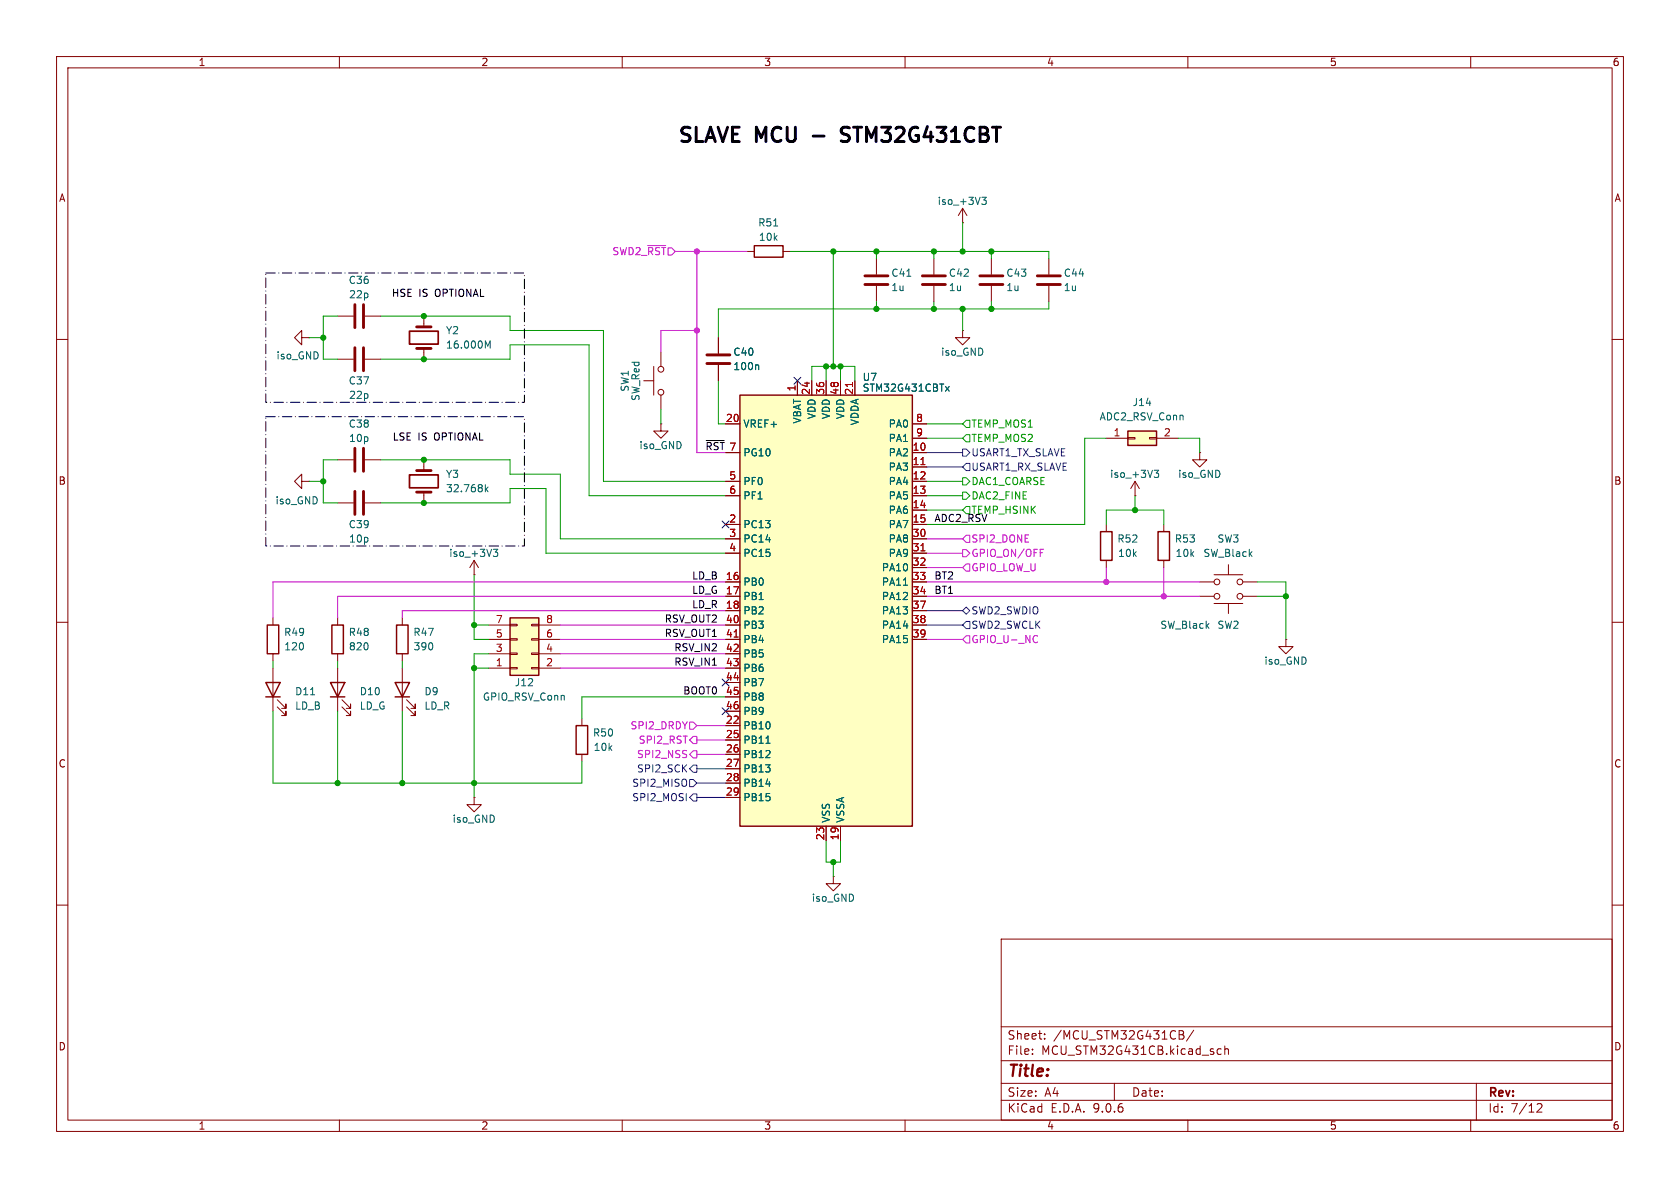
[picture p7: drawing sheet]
<svg xmlns="http://www.w3.org/2000/svg" width="297mm" height="210mm" viewBox="0 0 297 210" stroke-linecap="round" stroke-linejoin="round" font-family="sans-serif">
<g fill="none" stroke="#840000" stroke-width=".18">
<path d="M10 10h277v190h-277zM12 12h273v186h-273zM60 10v2M110 10v2M160 10v2M210 10v2M260 10v2M10 60h2M285 60h2M10 110h2M285 110h2M10 160h2"/>
<path d="M177 166h108v32h-108zM285 160h2M60 198v2M110 198v2M160 198v2M177 194.5h108M177 191.5h108M177 187.5h108M177 181.5h108M182.5 186.3v.1M182.5 185.5v.1M184.7 183.6v.1"/>
<path d="M184.7 182.8v.1M197 191.5v3M208.5 182.2h.5l.2 .1v.3l-.2 .3M208.5 182.9h.5M209 182.9a.4 .4 0 0 1 .3 .4 .4 .4 0 0 1-.3 .4h-.5M210 198v2M211 182.1l-1.3 2M215.2 186.1l.3 .3 .4-.1M215.9 185.5l-.4-.1-.3 .3M216.5 185.5l.2-.1 .4 .1 .1 .9M216.5 184.9v1.5M260 198v2"/>
<path d="M261 191.5v6.5M271.7 195.2l.6-.1 .2 .1 .1 .3-.9 1.1h.9"/>
</g>
<path d="M130.8 69.9h30.5v76.2h-30.5z" fill="#ffffc2"/>
<path d="M130.8 69.9h30.5v76.2h-30.5zM47 120.7h2.5l-1.2 2.5zM47 123.2h2.5" fill="none" stroke="#840000" stroke-width=".25"/>
<g fill="none" stroke="#840000" stroke-width=".18">
<path d="M53.3 59.7v-1.3l-1.2 1.3 1.2 1.3v-1.3h1.3M54.6 59.7h.1M59.7 55.9h2.8M64.5 55.9h2.8M74.9 55.9v1.9M154.9 45.7v2.8M154.9 50.5v2.8M175.3 45.7v2.8M175.3 50.5v2.8M59.7 63.5h2.8M64.5 63.5h2.8M74.9 61.6v1.9"/>
<path d="M128.3 74.9h2.5M141 67.3v2.6M143.5 67.3v2.6M146 67.3v2.6M148.6 67.3v2.6M151.1 67.3v2.6M161.3 74.9h2.5M161.3 77.5h2.5M53.3 85.1v-1.3l-1.2 1.3 1.2 1.3v-1.3h1.3M54.6 85.1h.1M59.7 81.3h2.8M64.5 81.3h2.8"/>
<path d="M74.9 81.3v1.9M74.9 87v1.9M128.3 85.1h2.5M128.3 87.6h2.5M128.3 92.7h2.5M128.3 95.3h2.5M128.3 97.8h2.5M161.3 85.1h2.5M161.3 87.6h2.5M161.3 92.7h2.5M161.3 95.3h2.5M161.3 97.8h2.5"/>
<path d="M161.3 80h2.5M161.3 82.6h2.5M161.3 90.2h2.5M48.3 118.1v7.6M128.3 102.9h2.5M128.3 105.4h2.5M128.3 108h2.5M128.3 110.5h2.5M128.3 113h2.5M128.3 115.6h2.5M128.3 118.1h2.5M161.3 102.9h2.5"/>
<path d="M161.3 105.4h2.5M161.3 108h2.5M161.3 110.5h2.5M161.3 113h2.5M161.3 100.3h2.5M212.1 105.4h2.5M214.6 106.7h5.1M217.2 106.7v1.8M219.7 105.4h2.5M49 125l1.5 1.5v-.8v.8h-.7M49 123.7l1.5 1.5v-.7v.7h-.7M128.3 120.7h2.5"/>
<path d="M128.3 123.2h2.5M128.3 125.7h2.5M128.3 128.3h2.5M128.3 130.8h2.5M128.3 133.4h2.5M128.3 135.9h2.5M128.3 138.4h2.5M128.3 141h2.5M146 146.1v2.5M148.6 146.1v2.5"/>
<circle cx="215.1" cy="105.4" r=".51"/>
<circle cx="219.2" cy="105.4" r=".51"/>
</g>
<path d="M150.7 67.6v.7M162.8 82.1h.7M162.8 97.4h.7M129.8 112.6h.7" fill="none" stroke="#a90000" stroke-width=".18"/>
<path d="M160.3 48.8h.7M85.8 60.3l.4 .9 .5-.9v1.2M167.1 68.3l.7 .9M167.8 68.3l-.7 .9M85.8 85.7v1.2M85.9 86.5l.4 .4M86.3 86.1l-.5 .5M159.7 103.4h.7M54.9 122.8h.7M135.4 131.4h.7" fill="none" stroke="#006464" stroke-width=".18"/>
<g fill="none" stroke="#840000" stroke-width=".51">
<path d="M62.7 53.8v4.1M64.3 53.8v4.1M73.7 57.8h2.5M152.9 48.8h4.1M152.9 50.3h4.1M173.2 48.8h4.1M173.2 50.3h4.1M62.7 61.5v4M62.7 79.2v4.1M64.3 61.5v4M64.3 79.2v4.1M73.7 61.6h2.5"/>
<path d="M73.7 87h2.5M73.7 83.2h2.5"/>
</g>
<path d="M72.4 58.5h5.1v2.3h-5.1zM72.4 83.9h5.1v2.3h-5.1z" fill="none" stroke="#840000" stroke-width=".3"/>
<path d="M90.2 109.2h5v10.2h-5z" fill="#ffffc2"/>
<path d="M133.3 43.4h5.1v2.1h-5.1zM194.6 94h2v5.1h-2zM204.7 94h2.1v5.1h-2.1zM47.2 110.5h2.1v5.1h-2.1zM58.7 110.5h2v5.1h-2zM70.1 110.5h2v5.1h-2zM90.2 109.2h5v10.2h-5zM58.4 120.7h2.6l-1.3 2.5zM58.4 123.2h2.6M69.8 120.7h2.6l-1.3 2.5zM69.8 123.2h2.6M101.9 128.3h2v5.1h-2z" fill="none" stroke="#840000" stroke-width=".25"/>
<g fill="none" stroke="#840000" stroke-width=".18">
<path d="M170.2 39.4h.1M170.2 36.8l-.8 1.3M170.2 36.8l.7 1.3M170.2 36.8v2.6M127 59.7v2.8M132.1 44.5h1.2M138.4 44.5h1.3M165.1 45.7v2.8M165.1 50.5v2.8M170.2 58.4v1.3h1.2l-1.2 1.3-1.3-1.3h1.3M170.2 58.4h.1M185.4 45.7v2.8"/>
<path d="M185.4 50.5v2.8M113.8 67.3h1.8M115.6 64.8v5.1M116.8 74.9v1.3h1.3l-1.3 1.3-1.2-1.3h1.2M116.8 74.9h.1M116.8 62.2v2.6M116.8 69.9v2.5M127 64.5v2.8M59.7 88.9h2.8M64.5 88.9h2.8M83.8 99.1l-.7 1.2M83.8 99.1l.8 1.2"/>
<path d="M83.8 99.1v2.5M195.6 92.7v1.3M195.6 99.1v1.2M200.7 87.6h.1M200.7 85.1l-.8 1.3M200.7 85.1l.7 1.3M200.7 85.1v2.5M205.7 92.7v1.3M205.7 99.1v1.2M212.1 80v1.3h1.3l-1.3 1.3-1.3-1.3h1.3M212.1 80h.1M217.2 99.8v1.8"/>
<path d="M48.3 109.2v1.3M48.3 115.6v1.2M59.7 109.2v1.3M59.7 115.6v1.2M59.7 118.1v7.6M71.1 109.2v1.3M71.1 115.6v1.2M71.1 118.1v7.6M83.8 101.6h.1M86.4 118.1h3.8M86.4 115.6h3.8M86.4 113h3.8"/>
<path d="M86.4 110.5h3.8M90.2 118h1.2v.2h-1.2zM90.2 115.4h1.2v.3h-1.2zM90.2 112.9h1.2v.3h-1.2zM90.2 110.4h1.2v.2h-1.2zM94 118h1.2v.2h-1.2zM94 115.4h1.2v.3h-1.2zM94 112.9h1.2v.3h-1.2zM94 110.4h1.2v.2h-1.2zM95.2 118.1h3.9M95.2 115.6h3.9M95.2 113h3.9"/>
<path d="M95.2 110.5h3.9M212.1 102.9h2.5M214.6 101.6h5.1M219.7 102.9h2.5M227.3 113v1.3h1.3l-1.3 1.3-1.2-1.3h1.2M227.3 113h.1M60.5 125l1.5 1.5v-.8v.8h-.8M60.5 123.7l1.5 1.5v-.7v.7h-.8M71.9 125l1.5 1.5v-.8v.8h-.8M71.9 123.7l1.5 1.5v-.7v.7h-.8M102.9 127v1.3M102.9 133.4v1.2"/>
<path d="M83.8 141v1.2h1.3l-1.3 1.3-1.3-1.3h1.3M83.8 141h.1M147.3 154.9v1.3h1.3l-1.3 1.3-1.3-1.3h1.3M147.3 154.9h.1"/>
<circle cx="116.8" cy="65.3" r=".51"/>
<circle cx="116.8" cy="69.3" r=".51"/>
<circle cx="215.1" cy="102.9" r=".51"/>
<circle cx="219.2" cy="102.9" r=".51"/>
</g>
<path d="M163.1 48.8h4M163.1 50.3h4M183.4 48.8h4.1M183.4 50.3h4.1M125 62.7h4M125 64.3h4M62.7 86.9v4M64.3 86.9v4" fill="none" stroke="#840000" stroke-width=".51"/>
<path d="M136.8 39.9h.7M173.6 34.9h.8l-.5 .5 .4 .1v.5l-.2 .1h-.5M133.9 64.5l.2 .2v.6M87.2 97.1h.8l-.4 .5 .3 .1v.5l-.1 .2-.5-.1M204 83.1h.8l-.4 .5 .4 .1v.6l-.2 .1-.5-.1" fill="none" stroke="#006464" stroke-width=".18"/>
<path d="M199.4 76.2h5.1v2.5h-5.1z" fill="#ffffc2"/>
<path d="M199.4 76.2h5.1v2.5h-5.1z" fill="none" stroke="#840000" stroke-width=".25"/>
<g fill="none" stroke="#840000" stroke-width=".18">
<path d="M127 59.7v2.8M127 64.5v2.8M128.3 74.9h2.5M141 67.3v2.6M143.5 67.3v2.6M146 67.3v2.6M148.6 67.3v2.6M151.1 67.3v2.6M161.3 77.5h2.5M161.3 74.9h2.5M195.6 77.5h3.8M199.4 77.3h1.3v.3h-1.3z"/>
<path d="M203.2 77.3h1.3v.3h-1.3zM204.5 77.5h3.8M128.3 85.1h2.5M128.3 87.6h2.5M128.3 92.7h2.5M128.3 95.3h2.5M128.3 97.8h2.5M161.3 85.1h2.5M161.3 87.6h2.5M161.3 92.7h2.5M161.3 95.3h2.5M161.3 97.8h2.5"/>
<path d="M161.3 80h2.5M161.3 82.6h2.5M161.3 90.2h2.5M128.3 102.9h2.5M128.3 105.4h2.5M128.3 108h2.5M128.3 110.5h2.5M128.3 113h2.5M128.3 115.6h2.5M128.3 118.1h2.5M161.3 102.9h2.5M161.3 105.4h2.5"/>
<path d="M161.3 108h2.5M161.3 110.5h2.5M161.3 113h2.5M161.3 100.3h2.5M128.3 120.7h2.5M128.3 123.2h2.5M128.3 125.7h2.5M128.3 128.3h2.5M128.3 130.8h2.5M128.3 133.4h2.5M128.3 135.9h2.5M128.3 138.4h2.5"/>
<path d="M128.3 141h2.5M146 146.1v2.5M148.6 146.1v2.5"/>
</g>
<g fill="none" stroke="#00f" stroke-width=".18">
<path d="M170.2 79.4h.6l.6 .6-.6 .6h-.6zM163.8 80h6.4M163.8 82.6h6.4M170.8 81.9h.6v1.3h-.6l-.6-.6zM163.8 108h6.4M163.8 110.5h6.4M170.2 108l.6-.7 .6 .7-.6 .6zM170.8 109.9h.6v1.2h-.6l-.6-.6zM121.9 137.8h.7l.6 .6-.6 .7h-.7zM122.6 135.3h.6v1.2h-.6l-.7-.6zM123.2 138.4h5.1M123.2 135.9h5.1"/>
<path d="M122.6 140.3h.6v1.3h-.6l-.7-.6zM123.2 141h5.1"/>
</g>
<g fill="none" stroke="#c200c2" stroke-width=".18">
<path d="M114.5 43.4h3.2M119.4 44.5h12.7M123.2 44.5v35.5h5.1M123.2 58.4h-6.4v3.8M163.8 97.8h6.4M163.8 95.3h6.4M170.2 97.2h.6l.6 .6-.6 .6h-.6zM170.8 99.7h.6v1.3h-.6l-.6-.7zM170.8 94.6h.6v1.3h-.6l-.6-.6zM183.9 97.7h.4M183.9 97.1h.6M99.1 110.5h29.2"/>
<path d="M99.1 113h29.2M99.1 115.6h29.2M99.1 118.1h29.2M128.3 102.9h-80v6.3M128.3 108h-57.2v1.2M128.3 105.4h-68.6v3.8M163.8 113h6.4M163.8 102.9h48.3M163.8 105.4h48.3M163.8 100.3h6.4M170.8 112.4h.6v1.3h-.6l-.6-.7zM182.9 112.4l.3-.1 .2 .2"/>
<path d="M183.4 113.5l-.2 .1-.3-.1M195.6 100.3v2.6M205.7 100.3v5.1M121.9 127.6h.7l.6 .7-.6 .6h-.7zM122.6 130.2h.6v1.2h-.6l-.7-.6zM122.6 132.7h.6v1.3h-.6l-.7-.6zM123.2 130.8h5.1M123.2 128.3h5.1M123.2 133.4h5.1"/>
</g>
<g fill="none" stroke="#009600" stroke-width=".18">
<path d="M170.2 39.4v5.1M54.6 59.7h2.5M59.7 55.9h-2.6v7.6h2.6M67.3 55.9h22.9v2.5h16.5v26.7h21.6M139.7 44.5h45.7v1.2M147.3 44.5v20.3M154.9 44.5v1.2M154.9 53.3v1.3M165.1 44.5v1.2M165.1 53.3v1.3M170.2 54.6v3.8M175.3 44.5v1.2"/>
<path d="M175.3 53.3v1.3M185.4 53.3v1.3h-58.4v5.1M67.3 63.5h22.9v-2.5h13.9v26.6h24.2M116.8 72.4v2.5M127 67.3v7.6h1.3M143.5 67.3v-2.5h7.6v2.5M146 64.8v2.5M148.6 64.8v2.5M163.8 77.5h6.4M163.8 74.9h6.4M170.8 74.3h.6v1.3h-.6l-.6-.7zM170.8 76.8h.6v1.3h-.6l-.6-.6z"/>
<path d="M195.6 77.5h-3.8v15.2h-28M208.3 77.5h3.8v2.5M54.6 85.1h2.5M59.7 81.3h-2.6v7.6h2.6M67.3 88.9h22.9v-2.5h6.3v11.4h31.8M67.3 81.3h22.9v2.5h8.9v11.5h29.2M163.8 85.1h6.4M163.8 90.2h6.4M163.8 87.6h6.4M170.2 84.5h.6l.6 .6-.6 .6h-.6zM170.2 87h.6l.6 .6-.6 .7h-.6zM170.8 89.5h.6v1.3h-.6l-.6-.6z"/>
<path d="M195.6 92.7v-2.5h10.1v2.5M200.7 87.6v2.6M48.3 116.8v1.3M59.7 116.8v1.3M71.1 116.8v1.3M83.8 101.6v11.4h2.6M83.8 110.5h2.6M83.8 118.1h2.6M86.4 115.6h-2.6v25.4M222.2 102.9h5.1v10.1M222.2 105.4h5.1M48.3 125.7v12.7h54.6v-3.8"/>
<path d="M59.7 125.7v12.7M71.1 125.7v12.7M128.3 123.2h-25.4v3.8M146 148.6v3.8h2.6v-3.8M147.3 152.4v2.5"/>
</g>
<path d="M124.8 77.9h3.2" fill="none" stroke="#0f0f0f" stroke-width=".18"/>
<path d="M140.4 66.7l1.2 1.2M141.6 66.7l-1.2 1.2M127.7 92.1l1.2 1.2M128.9 92.1l-1.2 1.2M127.7 125.1l1.2 1.2M127.7 120l1.2 1.3M128.9 125.1l-1.2 1.2M128.9 120l-1.2 1.3" fill="none" stroke="#000084" stroke-width=".18"/>
<path d="M143.8 24.1h1.9M148.7 24.9l1 .1M149.8 22.5h-.6a.62 .62 0 0 0-.5 .6 .62 .62 0 0 0 .5 .6l.5 .1" fill="none" stroke="#000" stroke-width=".51"/>
<path d="M47 48.3h45.7v22.8h-45.7zM47 73.7h45.7v22.8h-45.7z" fill="none" stroke="#000" stroke-width=".18" stroke-dasharray="1.7 .6 0 .6"/>
<path d="M133.9 64.5l.2 .2v.6M167.1 68.3l.7 .9M167.8 68.3l-.7 .9M159.7 103.4h.7M135.4 131.4h.7" fill="none" stroke="#006464" stroke-width=".18"/>
<path d="M150.7 67.6v.7M162.8 82.1h.7M162.8 97.4h.7M129.8 112.6h.7" fill="none" stroke="#a90000" stroke-width=".18"/>
<g fill="#009600" stroke="#009600" stroke-width=".18">
<circle cx="57.1" cy="85.1" r=".46"/>
<circle cx="57.1" cy="59.7" r=".46"/>
<circle cx="170.2" cy="44.5" r=".46"/>
<circle cx="154.9" cy="44.5" r=".46"/>
<circle cx="165.1" cy="44.5" r=".46"/>
<circle cx="175.3" cy="44.5" r=".46"/>
<circle cx="148.6" cy="64.8" r=".46"/>
<circle cx="147.3" cy="64.8" r=".46"/>
<circle cx="147.3" cy="44.5" r=".46"/>
<circle cx="74.9" cy="88.9" r=".46"/>
<circle cx="74.9" cy="81.3" r=".46"/>
<circle cx="83.8" cy="110.5" r=".46"/>
<circle cx="147.3" cy="152.4" r=".46"/>
<circle cx="154.9" cy="54.6" r=".46"/>
<circle cx="146" cy="64.8" r=".46"/>
<circle cx="175.3" cy="54.6" r=".46"/>
<circle cx="170.2" cy="54.6" r=".46"/>
<circle cx="165.1" cy="54.6" r=".46"/>
<circle cx="71.1" cy="138.4" r=".46"/>
<circle cx="59.7" cy="138.4" r=".46"/>
<circle cx="83.8" cy="118.1" r=".46"/>
<circle cx="83.8" cy="138.4" r=".46"/>
<circle cx="74.9" cy="55.9" r=".46"/>
<circle cx="74.9" cy="63.5" r=".46"/>
<circle cx="200.7" cy="90.2" r=".46"/>
<circle cx="227.3" cy="105.4" r=".46"/>
</g>
<g fill="#c200c2" stroke="#c200c2" stroke-width=".18">
<circle cx="123.2" cy="44.5" r=".46"/>
<circle cx="123.2" cy="58.4" r=".46"/>
<circle cx="195.6" cy="102.9" r=".46"/>
<circle cx="205.7" cy="105.4" r=".46"/>
</g>
<g font-size="3.5">
<text x="119.5" y="25.9">SLAVE MCU</text>
<text x="150.8" y="25.9">STM32G431CBT</text>
</g>
<text font-size="2.8" fill="#840000" x="178" y="190.9">Title:</text>
<g font-size="2.1" fill="#840000">
<text x="178" y="184">Sheet:</text>
<text x="186.2" y="184">/MCU_STM32G431CB/</text>
<text x="178" y="186.7">File:</text>
<text x="184.1" y="186.7">MCU_STM32G431CB.kicad_sch</text>
<text x="178" y="196.9">KiCad</text>
<text x="178" y="194.1">Size:</text>
<text x="184.7" y="194.1">A4</text>
<text x="185.7" y="196.9">E.D.A.</text>
<text x="193.3" y="196.9">9.0.6</text>
<text x="200" y="194.1">Date:</text>
<text x="263" y="194.3">Rev:</text>
<text x="263" y="196.9">Id:</text>
<text x="267.1" y="196.9">7/12</text>
</g>
<g font-size="1.8" fill="#840000">
<text x="35" y="11.9">1</text>
<text x="85" y="11.9">2</text>
<text x="135" y="11.9">3</text>
<text x="185" y="11.9">4</text>
<text x="235" y="11.9">5</text>
<text x="285" y="11.9">6</text>
<text x="10.3" y="35.9">A</text>
<text x="285.3" y="35.9">A</text>
<text x="124.6" y="79.7">~{RST}</text>
<text x="10.3" y="85.9">B</text>
<text x="285.3" y="85.9">B</text>
<text x="10.3" y="135.9">C</text>
<text x="285.3" y="135.9">C</text>
<text x="10.3" y="185.9">D</text>
<text x="285.3" y="185.9">D</text>
<text x="35" y="199.9">1</text>
<text x="85" y="199.9">2</text>
<text x="135" y="199.9">3</text>
<text x="185" y="199.9">4</text>
<text x="235" y="199.9">5</text>
<text x="285" y="199.9">6</text>
</g>
<g font-size="1.8" fill="#006464">
<text x="133.9" y="40.2">R51</text>
<text x="165.7" y="36.4">iso_+3V3</text>
<text x="134.1" y="42.8">10k</text>
<text x="61.6" y="50.4">C36</text>
<text x="61.6" y="52.9">22p</text>
<text x="157.5" y="51.7">1u</text>
<text x="157.5" y="49.1">C41</text>
<text x="167.6" y="51.7">1u</text>
<text x="167.6" y="49.1">C42</text>
<text x="177.8" y="51.7">1u</text>
<text x="177.8" y="49.1">C43</text>
<text x="188" y="51.7">1u</text>
<text x="188" y="49.1">C44</text>
<text x="78.7" y="59.3">Y2</text>
<text x="48.8" y="63.7">iso_GND</text>
<text x="78.7" y="61.8">16.000M</text>
<text x="129.5" y="65.6">100n</text>
<text x="129.5" y="63.1">C40</text>
<text x="166.3" y="63.1">iso_GND</text>
<text x="61.6" y="68.2">C37</text>
<text x="61.6" y="70.7">22p</text>
<text x="111.4" y="69.3" transform="rotate(-90 111.4 69.3)">SW1</text>
<text x="113.3" y="71" transform="rotate(-90 113.3 71)">SW_Red</text>
<text x="152.4" y="69.4">STM32G431CBTx</text>
<text x="152.4" y="67.5">U7</text>
<text x="200.1" y="72">J14</text>
<text x="61.6" y="75.8">C38</text>
<text x="131.3" y="75.8">VREF+</text>
<text x="141.8" y="75" transform="rotate(-90 141.8 75)">VBAT</text>
<text x="144.4" y="74.2" transform="rotate(-90 144.4 74.2)">VDD</text>
<text x="146.9" y="74.2" transform="rotate(-90 146.9 74.2)">VDD</text>
<text x="149.5" y="74.2" transform="rotate(-90 149.5 74.2)">VDD</text>
<text x="152" y="75.3" transform="rotate(-90 152 75.3)">VDDA</text>
<text x="157" y="75.8">PA0</text>
<text x="194.3" y="74.5">ADC2_RSV_Conn</text>
<text x="61.6" y="78.3">10p</text>
<text x="112.9" y="79.6">iso_GND</text>
<text x="131.3" y="80.9">PG10</text>
<text x="157" y="78.3">PA1</text>
<text x="157" y="80.9">PA2</text>
<text x="157" y="83.4">PA3</text>
<text x="48.6" y="89.4">iso_GND</text>
<text x="78.7" y="84.7">Y3</text>
<text x="78.7" y="87.2">32.768k</text>
<text x="131.3" y="86">PF0</text>
<text x="131.3" y="88.5">PF1</text>
<text x="157" y="86">PA4</text>
<text x="157" y="88.5">PA5</text>
<text x="196.1" y="84.7">iso_+3V3</text>
<text x="208.2" y="84.7">iso_GND</text>
<text x="61.6" y="93.6">C39</text>
<text x="131.3" y="93.6">PC13</text>
<text x="157" y="91">PA6</text>
<text x="157" y="93.6">PA7</text>
<text x="61.6" y="96.1">10p</text>
<text x="79.3" y="98.7">iso_+3V3</text>
<text x="131.3" y="96.1">PC14</text>
<text x="131.3" y="98.7">PC15</text>
<text x="155.8" y="101.2">PA10</text>
<text x="157" y="96.1">PA8</text>
<text x="157" y="98.7">PA9</text>
<text x="197.4" y="96.1">R52</text>
<text x="197.6" y="98.7">10k</text>
<text x="207.6" y="96.1">R53</text>
<text x="207.7" y="98.7">10k</text>
<text x="212.7" y="98.7">SW_Black</text>
<text x="215.1" y="96.1">SW3</text>
<text x="131.3" y="103.7">PB0</text>
<text x="131.3" y="106.3">PB1</text>
<text x="155.8" y="103.7">PA11</text>
<text x="155.8" y="106.3">PA12</text>
<text x="50.1" y="112.6">R49</text>
<text x="61.6" y="112.6">R48</text>
<text x="73" y="112.6">R47</text>
<text x="131.3" y="108.8">PB2</text>
<text x="131.3" y="111.4">PB3</text>
<text x="131.3" y="113.9">PB4</text>
<text x="155.8" y="108.8">PA13</text>
<text x="155.8" y="111.4">PA14</text>
<text x="155.8" y="113.9">PA15</text>
<text x="205" y="111.4">SW_Black</text>
<text x="215.1" y="111.4">SW2</text>
<text x="50.2" y="115.2">120</text>
<text x="61.6" y="115.2">820</text>
<text x="73" y="115.2">390</text>
<text x="131.3" y="116.4">PB5</text>
<text x="131.3" y="119">PB6</text>
<text x="223.4" y="117.7">iso_GND</text>
<text x="52.1" y="125.6">LD_B</text>
<text x="52.1" y="123.1">D11</text>
<text x="63.5" y="125.6">LD_G</text>
<text x="63.5" y="123.1">D10</text>
<text x="74.9" y="123.1">D9</text>
<text x="74.9" y="125.6">LD_R</text>
<text x="85.3" y="124.1">GPIO_RSV_Conn</text>
<text x="90.9" y="121.5">J12</text>
<text x="131.3" y="121.5">PB7</text>
<text x="131.3" y="124.1">PB8</text>
<text x="104.7" y="130.4">R50</text>
<text x="131.3" y="126.6">PB9</text>
<text x="131.3" y="129.1">PB10</text>
<text x="131.3" y="131.7">PB11</text>
<text x="104.9" y="132.9">10k</text>
<text x="131.3" y="134.2">PB12</text>
<text x="131.3" y="136.8">PB13</text>
<text x="131.3" y="139.3">PB14</text>
<text x="131.3" y="141.8">PB15</text>
<text x="79.9" y="145.6">iso_GND</text>
<text x="146.9" y="145.5" transform="rotate(-90 146.9 145.5)">VSS</text>
<text x="149.5" y="145.5" transform="rotate(-90 149.5 145.5)">VSSA</text>
<text x="143.4" y="159.6">iso_GND</text>
</g>
<g font-size="1.8" fill="#c200c2">
<text x="108.2" y="45.3">SWD2_~{RST}</text>
<text x="171.6" y="98.7">GPIO_ON/OFF</text>
<text x="171.6" y="101.2">GPIO_LOW_U</text>
<text x="171.6" y="96.1">SPI2_DONE</text>
<text x="171.6" y="113.9">GPIO_U-_NC</text>
<text x="111.4" y="129.1">SPI2_DRDY</text>
<text x="112.8" y="131.7">SPI2_RST</text>
<text x="112.5" y="134.2">SPI2_NSS</text>
</g>
<g font-size="1.8">
<text x="69.2" y="52.7">HSE IS</text>
<text x="77" y="52.7">OPTIONAL</text>
<text x="69.3" y="78.1">LSE IS</text>
<text x="76.9" y="78.1">OPTIONAL</text>
</g>
<g font-size="1.8" fill="#a90000">
<text x="140.7" y="69.3" transform="rotate(-90 140.7 69.3)">1</text>
<text x="143.3" y="69.9" transform="rotate(-90 143.3 69.9)">24</text>
<text x="145.8" y="69.9" transform="rotate(-90 145.8 69.9)">36</text>
<text x="148.3" y="69.9" transform="rotate(-90 148.3 69.9)">48</text>
<text x="150.9" y="69.9" transform="rotate(-90 150.9 69.9)">21</text>
<text x="128.2" y="74.7">20</text>
<text x="161.9" y="74.7">8</text>
<text x="161.9" y="77.2">9</text>
<text x="196.8" y="77.2">1</text>
<text x="205.7" y="77.2">2</text>
<text x="128.8" y="79.8">7</text>
<text x="161.2" y="79.8">10</text>
<text x="161.2" y="82.3">11</text>
<text x="128.8" y="84.8">5</text>
<text x="128.8" y="87.4">6</text>
<text x="161.2" y="84.8">12</text>
<text x="161.2" y="87.4">13</text>
<text x="161.2" y="89.9">14</text>
<text x="128.8" y="92.5">2</text>
<text x="128.8" y="95">3</text>
<text x="161.2" y="92.5">15</text>
<text x="161.2" y="95">30</text>
<text x="128.8" y="97.5">4</text>
<text x="161.2" y="97.5">31</text>
<text x="161.2" y="100.1">32</text>
<text x="128.2" y="102.6">16</text>
<text x="128.2" y="105.2">17</text>
<text x="128.2" y="107.7">18</text>
<text x="161.2" y="102.6">33</text>
<text x="161.2" y="105.2">34</text>
<text x="161.2" y="107.7">37</text>
<text x="87.6" y="112.8">5</text>
<text x="87.6" y="110.2">7</text>
<text x="96.4" y="112.8">6</text>
<text x="96.4" y="110.2">8</text>
<text x="128.2" y="110.2">40</text>
<text x="128.2" y="112.8">41</text>
<text x="161.2" y="110.2">38</text>
<text x="161.2" y="112.8">39</text>
<text x="87.6" y="117.9">1</text>
<text x="87.6" y="115.3">3</text>
<text x="96.4" y="117.9">2</text>
<text x="96.4" y="115.3">4</text>
<text x="128.2" y="115.3">42</text>
<text x="128.2" y="117.9">43</text>
<text x="128.2" y="120.4">44</text>
<text x="128.2" y="122.9">45</text>
<text x="128.2" y="125.5">46</text>
<text x="128.2" y="128">22</text>
<text x="128.2" y="130.6">25</text>
<text x="128.2" y="133.1">26</text>
<text x="128.2" y="135.6">27</text>
<text x="128.2" y="138.2">28</text>
<text x="128.2" y="140.7">29</text>
<text x="145.8" y="148.6" transform="rotate(-90 145.8 148.6)">23</text>
<text x="148.3" y="148.6" transform="rotate(-90 148.3 148.6)">19</text>
</g>
<g font-size="1.8" fill="#009600">
<text x="171.6" y="75.8">TEMP_MOS1</text>
<text x="171.6" y="78.3">TEMP_MOS2</text>
<text x="171.6" y="86">DAC1_COARSE</text>
<text x="171.6" y="88.5">DAC2_FINE</text>
<text x="171.6" y="91">TEMP_HSINK</text>
</g>
<g font-size="1.8" fill="#00f">
<text x="171.6" y="80.9">USART1_TX_SLAVE</text>
<text x="171.6" y="83.4">USART1_RX_SLAVE</text>
<text x="171.6" y="111.4">SWD2_SWCLK</text>
<text x="171.6" y="108.8">SWD2_SWDIO</text>
<text x="112.5" y="136.8">SPI2_SCK</text>
<text x="111.7" y="139.3">SPI2_MISO</text>
<text x="111.7" y="141.8">SPI2_MOSI</text>
</g>
<g font-size="1.8" fill="#0f0f0f">
<text x="165.1" y="92.4">ADC2_RSV</text>
<text x="122.3" y="107.6">LD_R</text>
<text x="122.3" y="102.5">LD_B</text>
<text x="122.3" y="105.1">LD_G</text>
<text x="165.1" y="105.1">BT1</text>
<text x="165.1" y="102.5">BT2</text>
<text x="117.4" y="112.7">RSV_OUT1</text>
<text x="117.4" y="110.1">RSV_OUT2</text>
<text x="119.1" y="115.2">RSV_IN2</text>
<text x="119.1" y="117.8">RSV_IN1</text>
<text x="120.7" y="122.8">BOOT0</text>
</g>
</svg>
